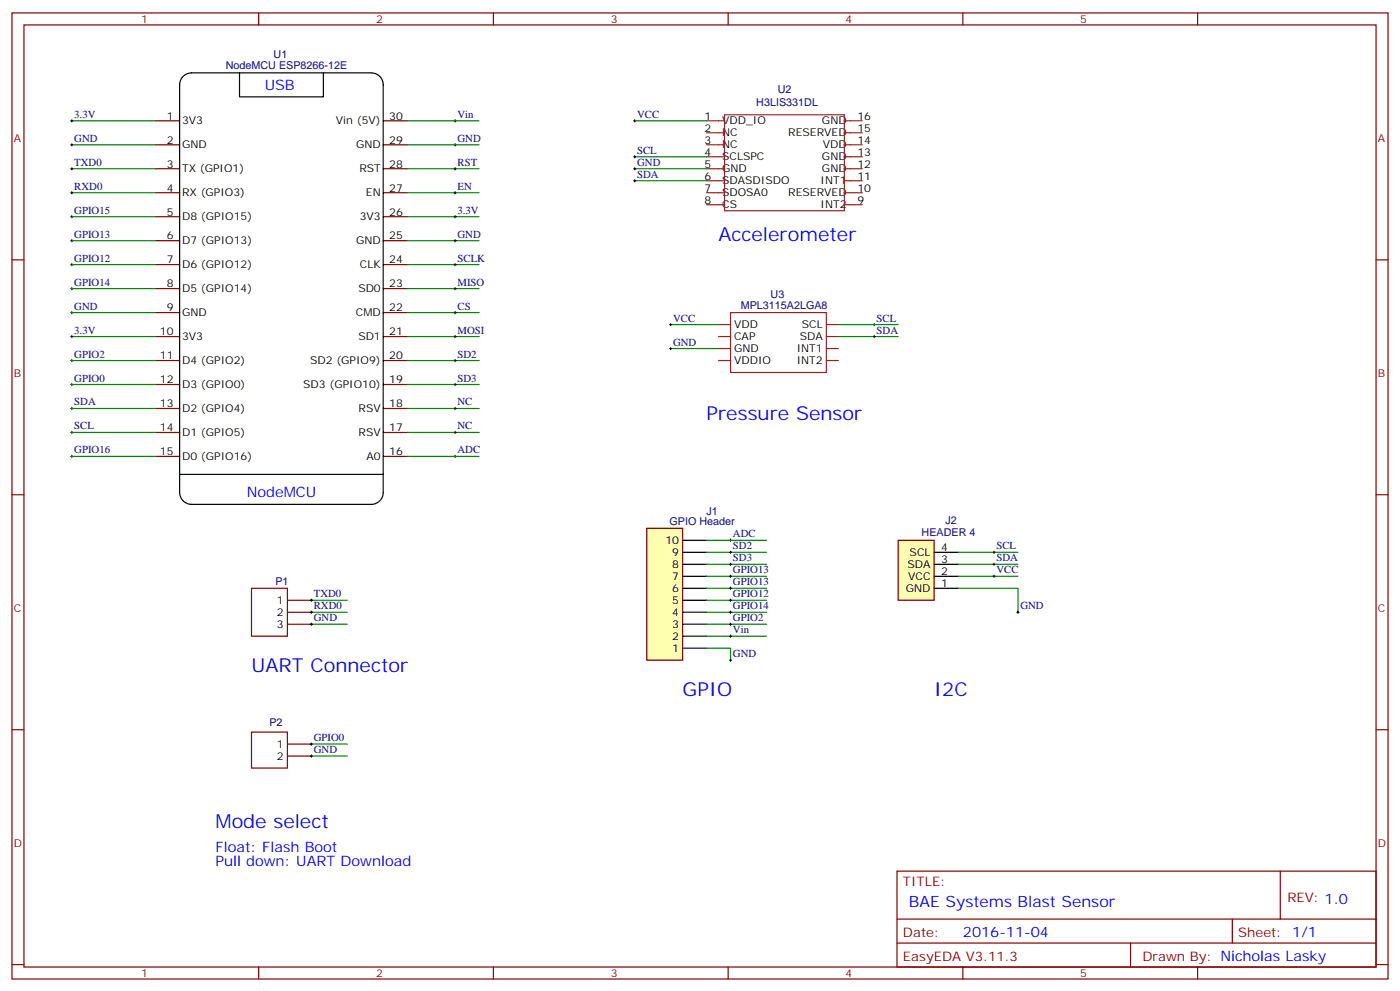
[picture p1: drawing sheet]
<svg xmlns="http://www.w3.org/2000/svg" width="412mm" height="292mm" viewBox="0 0 412 292" stroke-linecap="round" stroke-linejoin="round" font-family="sans-serif">
<g fill="none" stroke="#870000" stroke-width=".35">
<path d="M3.5 3.8h405.4v284.3h-405.4zM7.1 7.3h398.2v277.3h-398.2zM76.2 3.8v3.5M145.3 3.8v3.5M214.5 3.8v3.5M283.6 3.8v3.5M352.8 3.8v3.5M45.9 35.6h7M112.9 35.6h7M45.9 42.6h7M45.9 49.7h7M45.9 56.7h7"/>
<path d="M112.9 42.6h7M112.9 49.7h7M112.9 56.7h7M3.5 76.5h3.6M45.9 63.8h7M45.9 70.8h7M45.9 77.9h7M112.9 63.8h7M112.9 70.8h7M112.9 77.9h7M405.3 76.5h3.6M45.9 84.9h7"/>
<path d="M45.9 92h7M45.9 99.1h7M112.9 84.9h7M112.9 92h7M112.9 99.1h7M45.9 106.1h7M45.9 113.2h7M112.9 106.1h7M112.9 113.2h7M45.9 120.2h7M45.9 127.3h7M45.9 134.3h7"/>
<path d="M112.9 120.2h7M112.9 127.3h7M112.9 134.3h7M3.5 145.6h3.6M405.3 145.6h3.6M3.5 214.8h3.6M405.3 214.8h3.6M264.2 256.4h141.1v28.2h-141.1zM377.1 256.4v14.1M264.2 270.5h141.1M264.2 277.6h141.1M333 277.6v7"/>
<path d="M363 270.5v7.1M3.5 283.9h3.6M76.2 284.6v3.5M145.3 284.6v3.5M214.5 284.6v3.5M283.6 284.6v3.5M352.8 284.6v3.5M405.3 283.9h3.6"/>
</g>
<path d="M54 22.5a3.5 3.5 0 0 1 2.4-1.1h53a3.5 3.5 0 0 1 3.5 3.6v119.9a3.5 3.5 0 0 1-3.5 3.5h-53a3.5 3.5 0 0 1-3.5-3.5v-119.9a3.5 3.5 0 0 1 1.1-2.5zM70.6 21.4v7.1h24.6v-7.1M52.9 139.6h60" fill="none" stroke="#000" stroke-width=".35"/>
<g fill="none" stroke="#000" stroke-width=".29">
<path d="M20.8 35.6h.7M21.2 35.2v.7M133.7 35.6h.7M134.1 35.2v.7M186.6 35.6h.7M187 35.2v.7M20.8 42.6h.7M20.8 49.7h.7M20.8 56.7h.7M21.2 42.3v.7M21.2 49.3v.7M21.2 56.4v.7"/>
<path d="M133.7 42.6h.7M133.7 49.7h.7M133.7 56.7h.7M134.1 42.3v.7M134.1 49.3v.7M134.1 56.4v.7M186.6 53.2h.7M186.6 46.1h.7M187 45.8v.7M187 52.8v.8M20.8 70.8h.7M20.8 77.9h.7"/>
<path d="M20.8 63.8h.7M21.2 63.4v.7M21.2 70.5v.7M21.2 77.5v.7M133.7 70.8h.7M133.7 77.9h.7M133.7 63.8h.7M134.1 63.4v.7M134.1 70.5v.7M134.1 77.5v.7M20.8 84.9h.7M20.8 92h.7"/>
<path d="M20.8 99.1h.7M21.2 84.6v.7M21.2 91.7v.7M21.2 98.7v.7M133.7 84.9h.7M133.7 92h.7M133.7 99.1h.7M134.1 84.6v.7M134.1 91.7v.7M134.1 98.7v.7M197.2 95.5h.7M197.6 95.2v.7"/>
<path d="M257.2 99.1h.7M257.2 95.5h.7M257.5 95.2v.7M257.5 98.7v.7M20.8 106.1h.7M20.8 113.2h.7M21.2 105.8v.7M21.2 112.8v.7M21.2 119.9v.7M133.7 106.1h.7M133.7 113.2h.7M134.1 105.8v.7"/>
<path d="M134.1 112.8v.7M134.1 119.9v.7M20.8 127.3h.7M20.8 134.3h.7M20.8 120.2h.7M21.2 126.9v.7M21.2 134v.7M133.7 127.3h.7M133.7 134.3h.7M133.7 120.2h.7M134.1 126.9v.7M134.1 134v.7"/>
<path d="M91.4 176.7h.7M91.7 176.3v.7M91.7 179.8v.8M91.4 180.2h.7M91.4 183.7h.7M91.7 183.4v.7M91.4 219h.7M91.7 218.7v.7M91.4 222.5h.7M91.7 222.2v.7"/>
</g>
<g fill="none" stroke="#008700" stroke-width=".35">
<path d="M21.2 35.6h24.7M119.9 35.6h21.2M187 35.6h21.1M21.2 42.6h24.7M21.2 49.7h24.7M21.2 56.7h24.7M119.9 42.6h21.2M119.9 49.7h21.2M119.9 56.7h21.2M187 53.2h21.1M187 46.1h21.1M21.2 77.9h24.7"/>
<path d="M21.2 63.8h24.7M21.2 70.8h24.7M119.9 63.8h21.2M119.9 70.8h21.2M119.9 77.9h21.2M21.2 84.9h24.7M21.2 92h24.7M21.2 99.1h24.7M119.9 84.9h21.2M119.9 92h21.2M119.9 99.1h21.2M197.6 95.5h14.1"/>
<path d="M246.9 99.1h17.7M21.2 106.1h24.7M21.2 113.2h24.7M119.9 106.1h21.2M119.9 113.2h21.2M21.2 120.2h24.7M21.2 134.3h24.7M21.2 127.3h24.7M119.9 134.3h21.2M119.9 127.3h21.2M119.9 120.2h21.2M91.7 176.7h10.6"/>
<path d="M91.7 180.2h10.6M91.7 183.7h10.6M91.7 219h10.6M91.7 222.5h10.6"/>
</g>
<g fill="none" stroke="#8c2424" stroke-width=".35">
<path d="M208.1 35.6h5.3M208.1 39.1h5.3M213.4 33.8h35.3v28.2h-35.3zM248.7 35.6h5.3M248.7 39.1h5.3M208.1 42.6h5.3M208.1 46.1h5.3M208.1 49.7h5.3M208.1 53.2h5.3M208.1 56.7h5.3M248.7 42.6h5.3M248.7 46.1h5.3"/>
<path d="M248.7 49.7h5.3M248.7 53.2h5.3M248.7 56.7h5.3M208.1 60.3h5.3M248.7 60.3h5.3M211.7 95.5h3.5M211.7 99.1h3.5M215.2 92h28.2v17.6h-28.2zM243.4 95.5h3.5M243.4 99.1h3.5M211.7 102.6h3.5M211.7 106.1h3.5"/>
<path d="M243.4 102.6h3.5M243.4 106.1h3.5"/>
</g>
<path d="M74.1 173.1h10.6v14.2h-10.6zM84.7 176.7h7M84.7 180.2h7M84.7 183.7h7M74.1 215.5h10.6v10.6h-10.6zM84.7 219h7M84.7 222.5h7" fill="none" stroke="#800000" stroke-width=".35"/>
<path d="M190.5 155.5h10.6v38.8h-10.6z" fill="#ffffb0" stroke="#800000" stroke-width=".35"/>
<path d="M201.1 159h7M201.1 176.7h7M201.1 173.1h7M201.1 169.6h7M201.1 166.1h7M201.1 162.6h7M201.1 190.8h7M201.1 187.3h7M201.1 183.7h7M201.1 180.2h7" fill="none" stroke="#000" stroke-width=".35"/>
<path d="M208.1 162.6h17.7M208.1 166.1h17.7M208.1 169.6h17.7M208.1 173.1h17.7M208.1 176.7h17.7M208.1 190.8h7.1v3.5M208.1 180.2h17.7M208.1 183.7h17.7M208.1 187.3h17.7" fill="none" stroke="#008700" stroke-width=".35"/>
<path d="M214.8 187.3h.7M215.2 186.9v.7" fill="none" stroke="#000" stroke-width=".29"/>
<path d="M264.6 159h10.6v17.7h-10.6z" fill="#ffffb0" stroke="#800000" stroke-width=".35"/>
<path d="M275.2 173.1h7M275.2 169.6h7M275.2 166.1h7M275.2 162.6h7" fill="none" stroke="#000" stroke-width=".35"/>
<path d="M187 49.7h21.1M246.9 95.5h17.7M197.6 102.6h14.1M208.1 159h17.7M282.2 173.1h17.7v7.1M282.2 162.6h17.7M282.2 166.1h17.7M282.2 169.6h17.7" fill="none" stroke="#008700" stroke-width=".35"/>
<g fill="none" stroke="#000" stroke-width=".29">
<path d="M186.6 49.7h.7M187 49.3v.7M197.2 102.6h.7M197.6 102.2v.7M214.8 159h.7M215.2 158.7v.7M214.8 169.6h.7M214.8 162.6h.7M214.8 166.1h.7M214.8 176.7h.7M214.8 173.1h.7M215.2 162.2v.7"/>
<path d="M215.2 165.7v.7M215.2 169.3v.7M215.2 172.8v.7M215.2 176.3v.7M215.2 179.8v.8M292.5 169.6h.7M292.5 162.6h.7M292.5 166.1h.7M292.8 162.2v.7M292.8 165.7v.7M292.8 169.3v.7M299.9 179.8v.8"/>
<path d="M214.8 180.2h.7M214.8 194.3h.7M214.8 183.7h.7M215.2 183.4v.7M215.2 194v.7M299.5 180.2h.7"/>
</g>
<g font-size="5.6" fill="#00f">
<text x="211.7" y="70.8">Accelerometer</text>
<text x="208.1" y="123.8">Pressure Sensor</text>
<text x="74.1" y="197.8">UART Connector</text>
<text x="201.1" y="204.9">GPIO</text>
<text x="275.2" y="204.9">I2C</text>
<text x="63.5" y="243.7">Mode select</text>
</g>
<text font-size="4.6" fill="#00f" x="267.8" y="267">BAE Systems Blast Sensor</text>
<g font-size="4.2" fill="#00f">
<text x="78" y="26.4">USB</text>
<text x="72.7" y="146.3">NodeMCU</text>
<text x="63.5" y="250.8">Float: Flash Boot</text>
<text x="63.5" y="255">Pull down: UART Download</text>
<text x="283.6" y="275.8">2016-11-04</text>
</g>
<g font-size="3.9" fill="#800">
<text x="266" y="260.6">TITLE:</text>
<text x="379.2" y="265.6">REV: 1.0</text>
<text x="266" y="275.8">Date:</text>
<text x="364.8" y="275.8">Sheet: 1/1</text>
<text x="266" y="282.9">EasyEDA V3.11.3</text>
<text x="336.5" y="282.9">Drawn By: Nicholas Lasky</text>
</g>
<g font-size="3.2" fill="#800">
<text x="41.6" y="6.8">1</text>
<text x="110.8" y="6.8">2</text>
<text x="179.9" y="6.8">3</text>
<text x="249.1" y="6.8">4</text>
<text x="318.2" y="6.8">5</text>
<text x="4.1" y="41.9">A</text>
<text x="405.9" y="41.9">A</text>
<text x="4.1" y="111.1">B</text>
<text x="405.9" y="111.1">B</text>
<text x="4.1" y="180.2">C</text>
<text x="405.9" y="180.2">C</text>
<text x="4.1" y="249.3">D</text>
<text x="405.9" y="249.3">D</text>
<text x="41.6" y="287.6">1</text>
<text x="110.8" y="287.6">2</text>
<text x="179.9" y="287.6">3</text>
<text x="249.1" y="287.6">4</text>
<text x="318.2" y="287.6">5</text>
</g>
<g font-size="3.2" fill="#000080">
<text x="80.6" y="17.2">U1</text>
<text x="66.5" y="20.4">NodeMCU ESP8266-12E</text>
<text x="229.1" y="27.4">U2</text>
<text x="21.9" y="34.7">3.3V</text>
<text x="134.8" y="34.7">Vin</text>
<text x="187.7" y="34.7">VCC</text>
<text x="222.8" y="31.3">H3LIS331DL</text>
<text x="21.9" y="41.7">GND</text>
<text x="134.8" y="41.7">GND</text>
<text x="187.7" y="45.3">SCL</text>
<text x="21.9" y="48.8">TXD0</text>
<text x="134.8" y="48.8">RST</text>
<text x="187.7" y="52.3">SDA</text>
<text x="187.7" y="48.8">GND</text>
<text x="21.9" y="55.8">RXD0</text>
<text x="134.8" y="55.8">EN</text>
<text x="21.9" y="62.9">GPIO15</text>
<text x="134.8" y="62.9">3.3V</text>
<text x="21.9" y="70">GPIO13</text>
<text x="134.8" y="70">GND</text>
<text x="21.9" y="77">GPIO12</text>
<text x="134.8" y="77">SCLK</text>
<text x="21.9" y="84.1">GPIO14</text>
<text x="134.8" y="84.1">MISO</text>
<text x="227" y="87.8">U3</text>
<text x="21.9" y="91.1">GND</text>
<text x="134.8" y="91.1">CS</text>
<text x="198.3" y="94.7">VCC</text>
<text x="218.2" y="90.9">MPL3115A2LGA8</text>
<text x="258.2" y="94.7">SCL</text>
<text x="21.9" y="98.2">3.3V</text>
<text x="134.8" y="98.2">MOSI</text>
<text x="198.3" y="101.7">GND</text>
<text x="258.2" y="98.2">SDA</text>
<text x="21.9" y="105.2">GPIO2</text>
<text x="134.8" y="105.2">SD2</text>
<text x="21.9" y="112.3">GPIO0</text>
<text x="134.8" y="112.3">SD3</text>
<text x="21.9" y="119.3">SDA</text>
<text x="134.8" y="119.3">NC</text>
<text x="21.9" y="126.4">SCL</text>
<text x="134.8" y="126.4">NC</text>
<text x="21.9" y="133.5">GPIO16</text>
<text x="134.8" y="133.5">ADC</text>
<text x="197.2" y="154.4">GPIO Header</text>
<text x="208.1" y="151.6">J1</text>
<text x="278.5" y="154.1">J2</text>
<text x="215.9" y="158.2">ADC</text>
<text x="215.9" y="161.7">SD2</text>
<text x="271.5" y="157.6">HEADER 4</text>
<text x="293.5" y="161.7">SCL</text>
<text x="215.9" y="165.2">SD3</text>
<text x="293.5" y="165.2">SDA</text>
<text x="81.1" y="172.3">P1</text>
<text x="215.9" y="172.3">GPIO13</text>
<text x="215.9" y="168.7">GPIO13</text>
<text x="293.5" y="168.7">VCC</text>
<text x="92.4" y="179.3">RXD0</text>
<text x="92.4" y="175.8">TXD0</text>
<text x="215.9" y="179.3">GPIO14</text>
<text x="215.9" y="175.8">GPIO12</text>
<text x="300.6" y="179.3">GND</text>
<text x="92.4" y="182.8">GND</text>
<text x="215.9" y="182.8">GPIO2</text>
<text x="215.9" y="186.4">Vin</text>
<text x="215.9" y="193.4">GND</text>
<text x="79.4" y="213.6">P2</text>
<text x="92.4" y="221.7">GND</text>
<text x="92.4" y="218.1">GPIO0</text>
</g>
<g font-size="3.2">
<text x="49.1" y="35.2">1</text>
<text x="114.7" y="35.2">30</text>
<text x="207.5" y="35.2">1</text>
<text x="252.6" y="35.2">16</text>
<text x="53.6" y="36.6">3V3</text>
<text x="99" y="36.6">Vin (5V)</text>
<text x="207.5" y="38.7">2</text>
<text x="212.7" y="36.6">VDD_IO</text>
<text x="212.7" y="40.1">NC</text>
<text x="232.2" y="40.1">RESERVED</text>
<text x="242.1" y="36.6">GND</text>
<text x="252.6" y="38.7">15</text>
<text x="49.1" y="42.3">2</text>
<text x="53.6" y="43.7">GND</text>
<text x="104.9" y="43.7">GND</text>
<text x="114.7" y="42.3">29</text>
<text x="207.5" y="42.3">3</text>
<text x="207.5" y="45.8">4</text>
<text x="212.7" y="43.7">NC</text>
<text x="212.7" y="47.2">SCLSPC</text>
<text x="242.1" y="47.2">GND</text>
<text x="242.4" y="43.7">VDD</text>
<text x="252.6" y="45.8">13</text>
<text x="252.6" y="42.3">14</text>
<text x="49.1" y="49.3">3</text>
<text x="53.6" y="50.7">TX (GPIO1)</text>
<text x="105.9" y="50.7">RST</text>
<text x="114.7" y="49.3">28</text>
<text x="207.5" y="49.3">5</text>
<text x="207.5" y="52.8">6</text>
<text x="212.7" y="50.7">GND</text>
<text x="242.1" y="50.7">GND</text>
<text x="252.6" y="52.8">11</text>
<text x="252.6" y="49.3">12</text>
<text x="49.1" y="56.4">4</text>
<text x="53.6" y="57.8">RX (GPIO3)</text>
<text x="107.8" y="57.8">EN</text>
<text x="114.7" y="56.4">27</text>
<text x="207.5" y="56.4">7</text>
<text x="207.5" y="59.9">8</text>
<text x="212.7" y="54.3">SDASDISDO</text>
<text x="212.7" y="57.8">SDOSA0</text>
<text x="232.2" y="57.8">RESERVED</text>
<text x="241.7" y="54.3">INT1</text>
<text x="252.6" y="59.9">9</text>
<text x="252.6" y="56.4">10</text>
<text x="49.1" y="63.4">5</text>
<text x="53.6" y="64.8">D8 (GPIO15)</text>
<text x="106" y="64.8">3V3</text>
<text x="114.7" y="63.4">26</text>
<text x="212.7" y="61.3">CS</text>
<text x="241.7" y="61.3">INT2</text>
<text x="49.1" y="70.5">6</text>
<text x="53.6" y="71.9">D7 (GPIO13)</text>
<text x="104.9" y="71.9">GND</text>
<text x="114.7" y="70.5">25</text>
<text x="49.1" y="77.5">7</text>
<text x="114.7" y="77.5">24</text>
<text x="53.6" y="79">D6 (GPIO12)</text>
<text x="106" y="79">CLK</text>
<text x="49.1" y="84.6">8</text>
<text x="53.6" y="86">D5 (GPIO14)</text>
<text x="105.6" y="86">SD0</text>
<text x="114.7" y="84.6">23</text>
<text x="49.1" y="91.7">9</text>
<text x="53.6" y="93.1">GND</text>
<text x="104.8" y="93.1">CMD</text>
<text x="114.7" y="91.7">22</text>
<text x="47.1" y="98.7">10</text>
<text x="53.6" y="100.1">3V3</text>
<text x="105.6" y="100.1">SD1</text>
<text x="114.7" y="98.7">21</text>
<text x="216.3" y="96.6">VDD</text>
<text x="216.3" y="100.1">CAP</text>
<text x="235.6" y="100.1">SDA</text>
<text x="236.2" y="96.6">SCL</text>
<text x="47.1" y="105.8">11</text>
<text x="53.6" y="107.2">D4 (GPIO2)</text>
<text x="91.3" y="107.2">SD2 (GPIO9)</text>
<text x="114.7" y="105.8">20</text>
<text x="216.3" y="103.6">GND</text>
<text x="216.3" y="107.2">VDDIO</text>
<text x="234.7" y="103.6">INT1</text>
<text x="234.7" y="107.2">INT2</text>
<text x="47.1" y="112.8">12</text>
<text x="114.7" y="112.8">19</text>
<text x="47.1" y="119.9">13</text>
<text x="53.6" y="114.2">D3 (GPIO0)</text>
<text x="89.3" y="114.2">SD3 (GPIO10)</text>
<text x="114.7" y="119.9">18</text>
<text x="53.6" y="121.3">D2 (GPIO4)</text>
<text x="105.6" y="121.3">RSV</text>
<text x="47.1" y="126.9">14</text>
<text x="53.6" y="128.3">D1 (GPIO5)</text>
<text x="105.6" y="128.3">RSV</text>
<text x="114.7" y="126.9">17</text>
<text x="47.1" y="134">15</text>
<text x="53.6" y="135.4">D0 (GPIO16)</text>
<text x="108" y="135.4">A0</text>
<text x="114.7" y="134">16</text>
<text x="196" y="160.1">10</text>
<text x="198" y="167.1">8</text>
<text x="198" y="163.6">9</text>
<text x="267.3" y="167.1">SDA</text>
<text x="268" y="163.6">SCL</text>
<text x="277.3" y="165.7">3</text>
<text x="277.3" y="162.2">4</text>
<text x="198" y="170.7">7</text>
<text x="267.5" y="170.7">VCC</text>
<text x="277.3" y="172.8">1</text>
<text x="277.3" y="169.3">2</text>
<text x="81.6" y="177.7">1</text>
<text x="198" y="177.7">5</text>
<text x="198" y="174.2">6</text>
<text x="266.8" y="174.2">GND</text>
<text x="81.6" y="181.3">2</text>
<text x="81.6" y="184.8">3</text>
<text x="198" y="184.8">3</text>
<text x="198" y="181.3">4</text>
<text x="198" y="191.8">1</text>
<text x="198" y="188.3">2</text>
<text x="81.6" y="220.1">1</text>
<text x="81.6" y="223.6">2</text>
</g>
</svg>
